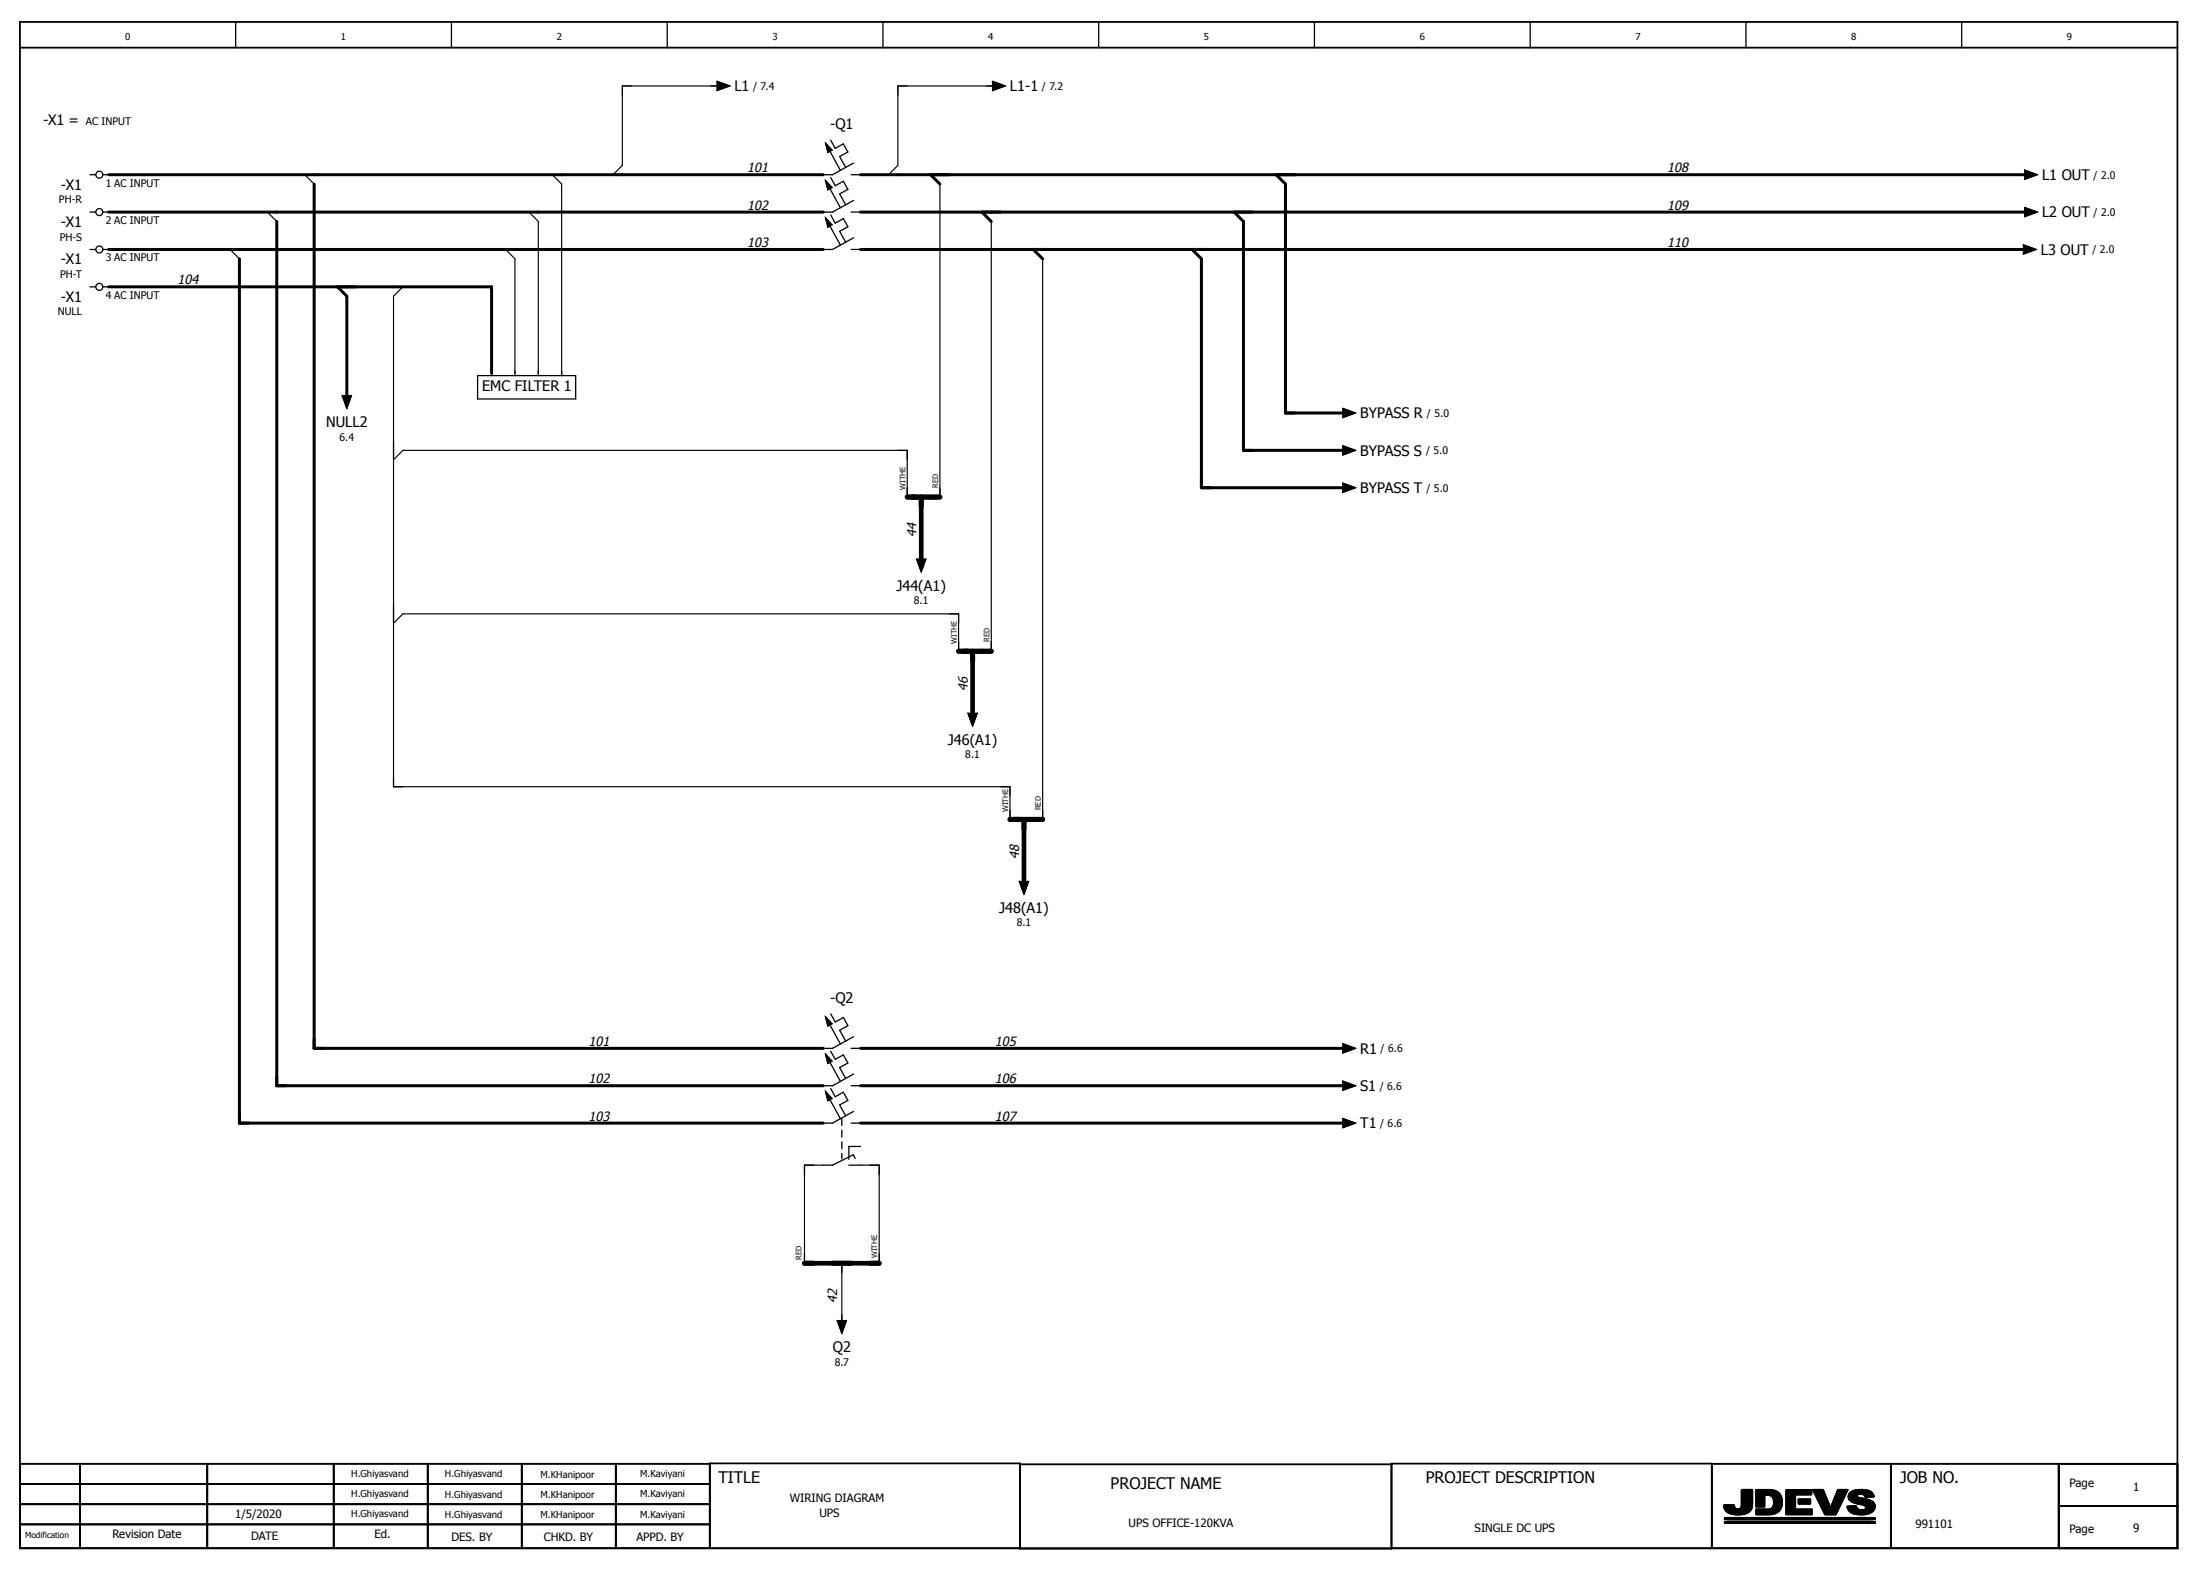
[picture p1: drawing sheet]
<svg xmlns="http://www.w3.org/2000/svg" width="428mm" height="306mm" viewBox="0 0 428 306" stroke-linecap="round" stroke-linejoin="round" font-family="sans-serif">
<g fill="none" stroke="#000" stroke-width=".25">
<path d="M45.9 4.3v5M87.9 4.3v5M129.9 4.3v5M138.4 16.7h1.2M139.6 15.8l2.5 .9-2.5 .9M171.9 4.3v5M192.1 16.7h1.1M193.2 15.8l2.5 .9-2.5 .9M213.9 4.3v5M255.9 4.3v5M297.9 4.3v5M339.9 4.3v5"/>
<path d="M381.9 4.3v5M17.5 34h1.2M20 34h1.2M160.7 27.8l1.3 1.4-.8 .5zM160.7 35.1l1.3 1.4-.8 .4zM161.6 36.7l2 3.7M161.6 29.4l2 3.8M161.7 34.5l.9 1.6 1.6-.8 .9 1.6-1.6 .8 1.1 2.2M161.7 27.3l.9 1.6 1.6-.9 .9 1.6-1.6 .9 1.1 2.1M165.7 34h1.8M166.2 31.7l-4.1 2.3h-1.9M166.2 39l-4.1 2.3h-1.9"/>
<path d="M393 34h1.1M394.1 33.1l2.5 .9-2.5 .9M17.5 41.3h1.2M17.5 48.5h1.2M17.5 55.8h1.2M20 41.3h1.2M20 48.5h1.2M20 55.8h1.2M160.2 48.5h1.9M160.7 42.4l1.3 1.4-.8 .4zM161.6 44l2 3.7M161.7 41.8l.9 1.6 1.6-.9 .9 1.6-1.6 .9 1.1 2.1"/>
<path d="M165.7 41.3h1.8M165.7 48.5h1.8M166.2 46.3l-4.1 2.2M392.7 48.5h1.2M393 41.3h1.1M393.9 47.6l2.5 .9-2.5 1M394.1 40.4l2.5 .9-2.5 .9M66.6 77l.9 2.5 .9-2.5M67.5 75.8v1.2M93 73.1h19.1v4.5h-19.1zM95.7 72.2v.9M100.2 72.2v.9"/>
<path d="M104.8 72.2v.9M109.3 72.2v.9M261.4 79.5l2.5 .9-2.5 .9M176.6 94.9v1.8M183 94.9v1.8M260.2 80.4h1.2M260.2 87.6h1.2M260.2 94.9h1.2M261.4 86.7l2.5 .9-2.5 .9M261.4 94l2.5 .9-2.5 .9M178.4 108.8l.9 2.5 .9-2.5M179.3 107.6v1.2"/>
<path d="M186.6 124.9v1.8M188.4 138.8l.9 2.5 .9-2.5M189.3 137.6v1.2M193 124.9v1.8M196.6 157.6v1.9M203 157.6v1.9M198.4 171.5l.9 2.5 .9-2.5M199.3 170.4v1.1M160.7 197.8l1.3 1.4-.8 .5zM161.6 199.4l2 3.8M161.7 197.3l.9 1.6 1.6-.9 .9 1.6-1.6 .9 1.1 2.1M160.7 212.4l1.3 1.4-.8 .4z"/>
<path d="M160.7 205.1l1.3 1.4-.8 .4zM161.6 214l2 3.7M161.6 206.7l2 3.7M161.7 204.5l.9 1.6 1.6-.8 .9 1.6-1.6 .8 1.1 2.2M161.7 211.8l.9 1.6 1.6-.9 .9 1.6-1.6 .9 1.1 2.1M163.9 217.6v1.4M163.9 219.9v1.4M165.7 204h1.8M165.7 211.3h1.8M165.7 218.5h1.8M166.2 201.7l-4.1 2.3h-1.9M166.2 209l-4.1 2.3h-1.9"/>
<path d="M166.2 216.3l-4.1 2.2h-1.9M260.2 204h1.2M260.2 211.3h1.2M260.2 218.5h1.2M261.4 203.1l2.5 .9-2.5 .9M261.4 210.4l2.5 .9-2.5 .9M261.4 217.6l2.5 .9-2.5 1M158.4 226.7h-1.8v1.8M163.9 222.2v1.3M163.9 224.5v1M165.2 226.7h2.3M166.5 225.4l-.4-.7-4 2h-1.9"/>
<path d="M167.5 223.1h-2.3v2.5M169.3 226.7h1.9v1.8M156.6 244v1.8M163 257l.9 2.5 .9-2.5M163.9 245.8v1.8M163.9 255.8v1.2M171.2 244v1.8M335.6 292.9h2a.72 .72 0 0 0 .9 .7 .72 .72 0 0 0 .5-1v-2.7h2.1l.1 .2a7.8 7.8 0 0 1-.3 3.7l-.3 .3a3.2 3.2 0 0 1-1.9 .7h-.6a2.23 2.23 0 0 1-2.5-1.9zM335.7 295.6l.4 .1M336.1 295.3h-.4M341.8 289.9h3l1 .2a2.35 2.35 0 0 1 1.1 3 2.36 2.36 0 0 1-2.5 1.7l-2.6-.1v-1l1.3-.1a1.81 1.81 0 0 0 2-.4l.1-.3a1.43 1.43 0 0 0-.9-1.9h-.8v2.2h-1.7zM347.7 289.9h5v.9l-.1 .1-3.1 .1v2.6h3.3v1.2l-5.1-.1z"/>
<path d="M350.1 291.7h2.4v.9l-2.4 .1zM356.3 293.4h.1M359.7 289.9h-1.8l-.2 .1-1.3 3.4M359.7 289.9h.1M359.8 289.9l-2.4 4.8h-2.1l-2.4-4.8h2l1.4 3.5M361.1 290a1.45 1.45 0 0 0-1.2 1.7 4.4 4.4 0 0 0 2.9 1.2l.4 .3a.6 .6 0 0 1-.8 .6M361.1 290l1.5-.1 1.1 .1a1.58 1.58 0 0 1 1.1 1.2l-1.7 .1a.87 .87 0 0 0-.7-.6 .87 .87 0 0 0-.9 .4l.3 .3 1.2 .2a2.39 2.39 0 0 1 2 1.3v.2M361.1 290h.1M362.4 293.8h.1M363.6 295.3h1.4M365 296.4h.1M365 293.1v.1"/>
<path d="M365 293.2a1.67 1.67 0 0 1-1.4 1.4l-.9 .2a3.2 3.2 0 0 1-2.6-.7l-.4-.4-.1-.6 1.7-.1a1.09 1.09 0 0 0 1.1 .8M365 296.4v-.3l-.9-.1-28.4 .1v.3h29.3M365 295.3h-29.3v.4M365 295.3v.4M365 295.6l-1.4 .1M365 295.7h-29.3"/>
<circle cx="19.3" cy="34" r=".68"/>
<circle cx="19.3" cy="41.3" r=".68"/>
<circle cx="19.3" cy="55.8" r=".68"/>
<circle cx="19.3" cy="48.5" r=".68"/>
</g>
<g fill="none" stroke="#000" stroke-width=".35">
<path d="M3.9 9.3h420M3.9 4.3h420v297h-420zM3.9 296.6h134.3M3.9 284.8h134.3M3.9 292.7h134.3M3.9 288.8h134.3M15.6 284.8v16.5M40.3 284.8v16.5M65 284.8v16.5M83.3 284.8v16.5M101.6 284.8v16.5M119.9 284.8v16.5"/>
<path d="M198.6 284.9h72.3M333.2 284.8h90.7M368.1 284.8v16.5M400.8 284.8v16.5M400.8 293.1h23.1M138.2 301.3v-16.5h60.4v16.6h72.3v-16.6h62.3v16.5"/>
</g>
<g fill="none" stroke="#000" stroke-width=".19">
<path d="M3.9 292.7h134.3M3.9 284.8h134.3v16.5h-134.3zM3.9 296.6h134.3M3.9 288.8h134.3M15.6 284.8v16.5M40.3 284.8v16.5M65 284.8v16.5M83.3 284.8v16.5M101.6 284.8v16.5M119.9 284.8v16.5M333.2 284.8h90.7v16.5h-90.7zM368.1 284.8v16.5"/>
<path d="M400.8 284.8v16.5"/>
</g>
<g fill="#000" stroke="#000" stroke-width=".19">
<path d="M139.6 15.8l2.5 .9-2.5 .9zM193.2 15.8l2.5 .9-2.5 .9zM160.7 27.8l1.3 1.4-.8 .5zM160.7 35.1l1.3 1.4-.8 .4zM394.1 33.1l2.5 .9-2.5 .9zM160.7 42.4l1.3 1.4-.8 .4zM393.9 47.6l2.5 .9-2.5 1zM394.1 40.4l2.5 .9-2.5 .9zM66.6 77h1.8l-.9 2.5zM261.4 79.5l2.5 .9-2.5 .9zM261.4 86.7l2.5 .9-2.5 .9zM261.4 94l2.5 .9-2.5 .9z"/>
<path d="M178.4 108.8h1.8l-.9 2.5zM188.4 138.8h1.8l-.9 2.5zM198.4 171.5h1.8l-.9 2.5zM160.7 197.8l1.3 1.4-.8 .5zM160.7 212.4l1.3 1.4-.8 .4zM160.7 205.1l1.3 1.4-.8 .4zM261.4 203.1l2.5 .9-2.5 .9zM261.4 210.4l2.5 .9-2.5 .9zM261.4 217.6l2.5 .9-2.5 1zM163 257h1.8l-.9 2.5zM335.7 295.3h27.9h1.4v.4h-29.3zM335.6 292.9h2a.73 .73 0 0 0 .7 .7 .7 .7 0 0 0 .7-1v-2.7h.2h1.9l.1 2.5a2.11 2.11 0 0 1-2 2.3l-.5 .1a3.4 3.4 0 0 1-2.9-1z"/>
<path d="M341.8 289.9h3l1 .2a2.35 2.35 0 0 1 1.1 3 2.36 2.36 0 0 1-2.5 1.7l-2.6-.1v-1l1.8-.1a1.42 1.42 0 0 0 1.5-.6 1.42 1.42 0 0 0-.1-1.6 1.7 1.7 0 0 0-1.5-.4v2.2h-1.7zM350.1 291.7h2.4v.9l-2.4 .1zM347.7 289.9h5v.9l-.1 .1-3.1 .1v2.6h3.3v1.2l-5.1-.1zM352.9 289.9h2l1.5 3.5 1.3-3.4 .2-.1h1.9l-2.4 4.8h-2.1zM360.2 290.4l.6-.3 .8-.2 2.1 .1a1.58 1.58 0 0 1 1.1 1.2l-1.7 .1a.91 .91 0 0 0-1.6-.2l.3 .3 1.2 .2a2 2 0 0 1 2 1.6 2.32 2.32 0 0 1-2.7 1.6 2.37 2.37 0 0 1-2.5-.9l-.2-.8 1.7-.1a1.09 1.09 0 0 0 .8 .8 1.09 1.09 0 0 0 1.1-.5 1.57 1.57 0 0 0-1.5-.7 1.88 1.88 0 0 1-1.9-1.4l.1-.4zM335.7 296.1l28.4-.1 .9 .1v.3h-29.3z"/>
</g>
<g fill="none" stroke="#000" stroke-width=".58">
<path d="M21.2 34h139M61.2 35.8v168.2h99M167.5 34h227.3M181.2 34l1.8 1.8M248.4 34l1.8 1.8v44.6h11.9M21.2 41.3h139M21.2 48.5h139M21.2 55.8h74.5v16.8M46.6 50.4v168.1h113.6M53.9 43.1v168.2h106.3M65.7 55.8l1.8 1.8v20.9M167.5 41.3h227.3"/>
<path d="M167.5 48.5h227.1M191.2 41.3l1.8 1.8M201.2 48.5l1.8 1.9M232.1 48.5l1.8 1.9v44.5h28.2M240.2 41.3l1.9 1.8v44.5h20M167.5 204h94.6M167.5 211.3h94.6M167.5 218.5h94.6"/>
</g>
<g fill="none" stroke="#000" stroke-width=".23">
<path d="M140.2 16.7h-19v15.5l-1.9 1.8h3.7M193.9 16.7h-19.1v15.5l-1.8 1.8h3.6M63 34h-3.7l1.9 1.8M111.2 34h-3.7l1.8 1.8v37.3M183 35.8v60.9M48.4 48.5h-3.6l1.8 1.9M55.7 41.3h-3.6l1.8 1.8M74.8 55.8h3.6l-1.8 1.8v95.5h120v6.4M93.9 55.8h1.8v1.8M102.1 48.5h-3.7l1.8 1.9v22.2M106.6 41.3h-3.6l1.8 1.8v29.5M193 43.1v83.6"/>
<path d="M203 50.4v109.1M76.6 89.5l1.8-1.9h98.2v9.1M76.6 121.3l1.8-1.8h108.2v7.2M160.2 226.7h-3.6v19.1M167.5 226.7h3.7v19.1M163.9 245.8v12.7"/>
</g>
<path d="M176.6 96.7h6.4M179.3 96.7v13.7M186.6 126.7h6.4M189.3 126.7v13.7M196.6 159.5h6.4M199.3 159.5v13.6M156.6 245.8h14.6" fill="none" stroke="#000" stroke-width=".91"/>
<path d="M176.6 96.7h6.4M179.3 96.7v1.8M186.6 126.7h6.4M189.3 126.7v1.8M196.6 159.5h6.4M199.3 159.5v1.8M156.6 245.8h1.8M162.1 245.8h3.6M169.3 245.8h1.9" fill="none" stroke="#000" stroke-width="1"/>
<g font-size="3.1">
<text x="139.9" y="288.6">TITLE</text>
<text x="216.2" y="289.7">PROJECT NAME</text>
<text x="277.5" y="288.6">PROJECT DESCRIPTION</text>
<text x="369.9" y="288.6">JOB NO.</text>
</g>
<g font-size="2.8">
<text x="143" y="17.8">L1</text>
<text x="196.6" y="17.8">L1-1</text>
<text x="8.4" y="24.2">-X1 =</text>
<text x="161.6" y="25.1">-Q1</text>
<text x="397.5" y="35">L1 OUT</text>
<text x="11.9" y="36.9">-X1</text>
<text x="11.9" y="44.2">-X1</text>
<text x="397.5" y="42.3">L2 OUT</text>
<text x="11.9" y="51.5">-X1</text>
<text x="397.3" y="49.6">L3 OUT</text>
<text x="11.9" y="58.7">-X1</text>
<text x="93.9" y="76.1">EMC FILTER 1</text>
<text x="63.5" y="83.1">NULL2</text>
<text x="264.8" y="81.4">BYPASS R</text>
<text x="264.8" y="88.7">BYPASS S</text>
<text x="264.8" y="95.9">BYPASS T</text>
<text x="174.5" y="114.9">J44(A1)</text>
<text x="184.5" y="144.9">J46(A1)</text>
<text x="194.5" y="177.6">J48(A1)</text>
<text x="161.6" y="195.1">-Q2</text>
<text x="264.8" y="205">R1</text>
<text x="264.8" y="212.3">S1</text>
<text x="264.8" y="219.6">T1</text>
<text x="162.1" y="263.1">Q2</text>
</g>
<g font-size="2.5">
<text x="145.5" y="33.5">101</text>
<text x="324.6" y="33.5">108</text>
<text x="145.5" y="40.8">102</text>
<text x="324.6" y="40.8">109</text>
<text x="145.5" y="48.1">103</text>
<text x="324.6" y="48.1">110</text>
<text x="34.6" y="55.4">104</text>
<text x="178.4" y="104.4" transform="rotate(-90 178.4 104.4)">44</text>
<text x="188.4" y="134.4" transform="rotate(-90 188.4 134.4)">46</text>
<text x="198.4" y="167.2" transform="rotate(-90 198.4 167.2)">48</text>
<text x="114.6" y="203.5">101</text>
<text x="193.7" y="203.5">105</text>
<text x="114.6" y="210.8">102</text>
<text x="193.7" y="210.8">106</text>
<text x="114.6" y="218.1">103</text>
<text x="193.7" y="218.1">107</text>
<text x="163" y="253.5" transform="rotate(-90 163 253.5)">42</text>
</g>
<g font-size="2.2">
<text x="153.7" y="292.3">WIRING DIAGRAM</text>
<text x="402.9" y="289.3">Page</text>
<text x="415.3" y="290.1">1</text>
<text x="21.9" y="299.3">Revision Date</text>
<text x="45.8" y="295.3">1/5/2020</text>
<text x="48.9" y="299.7">DATE</text>
<text x="72.9" y="299.3">Ed.</text>
<text x="87.9" y="299.8">DES. BY</text>
<text x="105.9" y="299.8">CHKD. BY</text>
<text x="123.9" y="299.8">APPD. BY</text>
<text x="159.5" y="295.3">UPS</text>
<text x="219.7" y="297.1">UPS OFFICE-120KVA</text>
<text x="287.1" y="298.1">SINGLE DC UPS</text>
<text x="372.9" y="297.3">991101</text>
<text x="402.9" y="298.3">Page</text>
<text x="415.3" y="298.1">9</text>
</g>
<g font-size="2">
<text x="146.6" y="17.5">/ 7.4</text>
<text x="202.8" y="17.5">/ 7.2</text>
<text x="16.7" y="24.4">AC INPUT</text>
<text x="407.5" y="34.7">/ 2.0</text>
<text x="11.5" y="39.6">PH-R</text>
<text x="20.6" y="36.3">1 AC INPUT</text>
<text x="11.6" y="46.8">PH-S</text>
<text x="20.6" y="43.6">2 AC INPUT</text>
<text x="407.5" y="42">/ 2.0</text>
<text x="20.6" y="50.9">3 AC INPUT</text>
<text x="407.3" y="49.3">/ 2.0</text>
<text x="11.7" y="54.1">PH-T</text>
<text x="20.6" y="58.1">4 AC INPUT</text>
<text x="11.3" y="61.4">NULL</text>
<text x="277.8" y="81.1">/ 5.0</text>
<text x="66.1" y="85.7">6.4</text>
<text x="277.6" y="88.4">/ 5.0</text>
<text x="277.7" y="95.6">/ 5.0</text>
<text x="177.9" y="117.6">8.1</text>
<text x="187.9" y="147.6">8.1</text>
<text x="197.9" y="180.3">8.1</text>
<text x="268.8" y="204.7">/ 6.6</text>
<text x="268.6" y="212">/ 6.6</text>
<text x="268.7" y="219.3">/ 6.6</text>
<text x="162.5" y="265.7">8.7</text>
</g>
<g font-size="1.9">
<text x="24.4" y="7.8">0</text>
<text x="66.4" y="7.8">1</text>
<text x="108.4" y="7.8">2</text>
<text x="150.4" y="7.8">3</text>
<text x="192.4" y="7.8">4</text>
<text x="234.4" y="7.8">5</text>
<text x="276.4" y="7.8">6</text>
<text x="318.4" y="7.8">7</text>
<text x="360.4" y="7.8">8</text>
<text x="402.4" y="7.8">9</text>
<text x="68.4" y="287.4">H.Ghiyasvand</text>
<text x="86.6" y="287.5">H.Ghiyasvand</text>
<text x="105.2" y="287.5">M.KHanipoor</text>
<text x="124.6" y="287.5">M.Kaviyani</text>
<text x="68.4" y="291.4">H.Ghiyasvand</text>
<text x="86.6" y="291.4">H.Ghiyasvand</text>
<text x="105.2" y="291.4">M.KHanipoor</text>
<text x="124.6" y="291.4">M.Kaviyani</text>
<text x="68.4" y="295.3">H.Ghiyasvand</text>
<text x="86.6" y="295.3">H.Ghiyasvand</text>
<text x="105.2" y="295.4">M.KHanipoor</text>
<text x="124.6" y="295.3">M.Kaviyani</text>
</g>
<text font-size="1.6" x="4.9" y="299.3">Modification</text>
<g font-size="1.5">
<text x="176.3" y="95.3" transform="rotate(-90 176.3 95.3)">WITHE</text>
<text x="182.6" y="94.9" transform="rotate(-90 182.6 94.9)">RED</text>
<text x="186.3" y="125.3" transform="rotate(-90 186.3 125.3)">WITHE</text>
<text x="192.6" y="124.9" transform="rotate(-90 192.6 124.9)">RED</text>
<text x="196.3" y="158" transform="rotate(-90 196.3 158)">WITHE</text>
<text x="202.6" y="157.7" transform="rotate(-90 202.6 157.7)">RED</text>
<text x="156" y="245.1" transform="rotate(-90 156 245.1)">RED</text>
<text x="170.8" y="244.8" transform="rotate(-90 170.8 244.8)">WITHE</text>
</g>
</svg>
